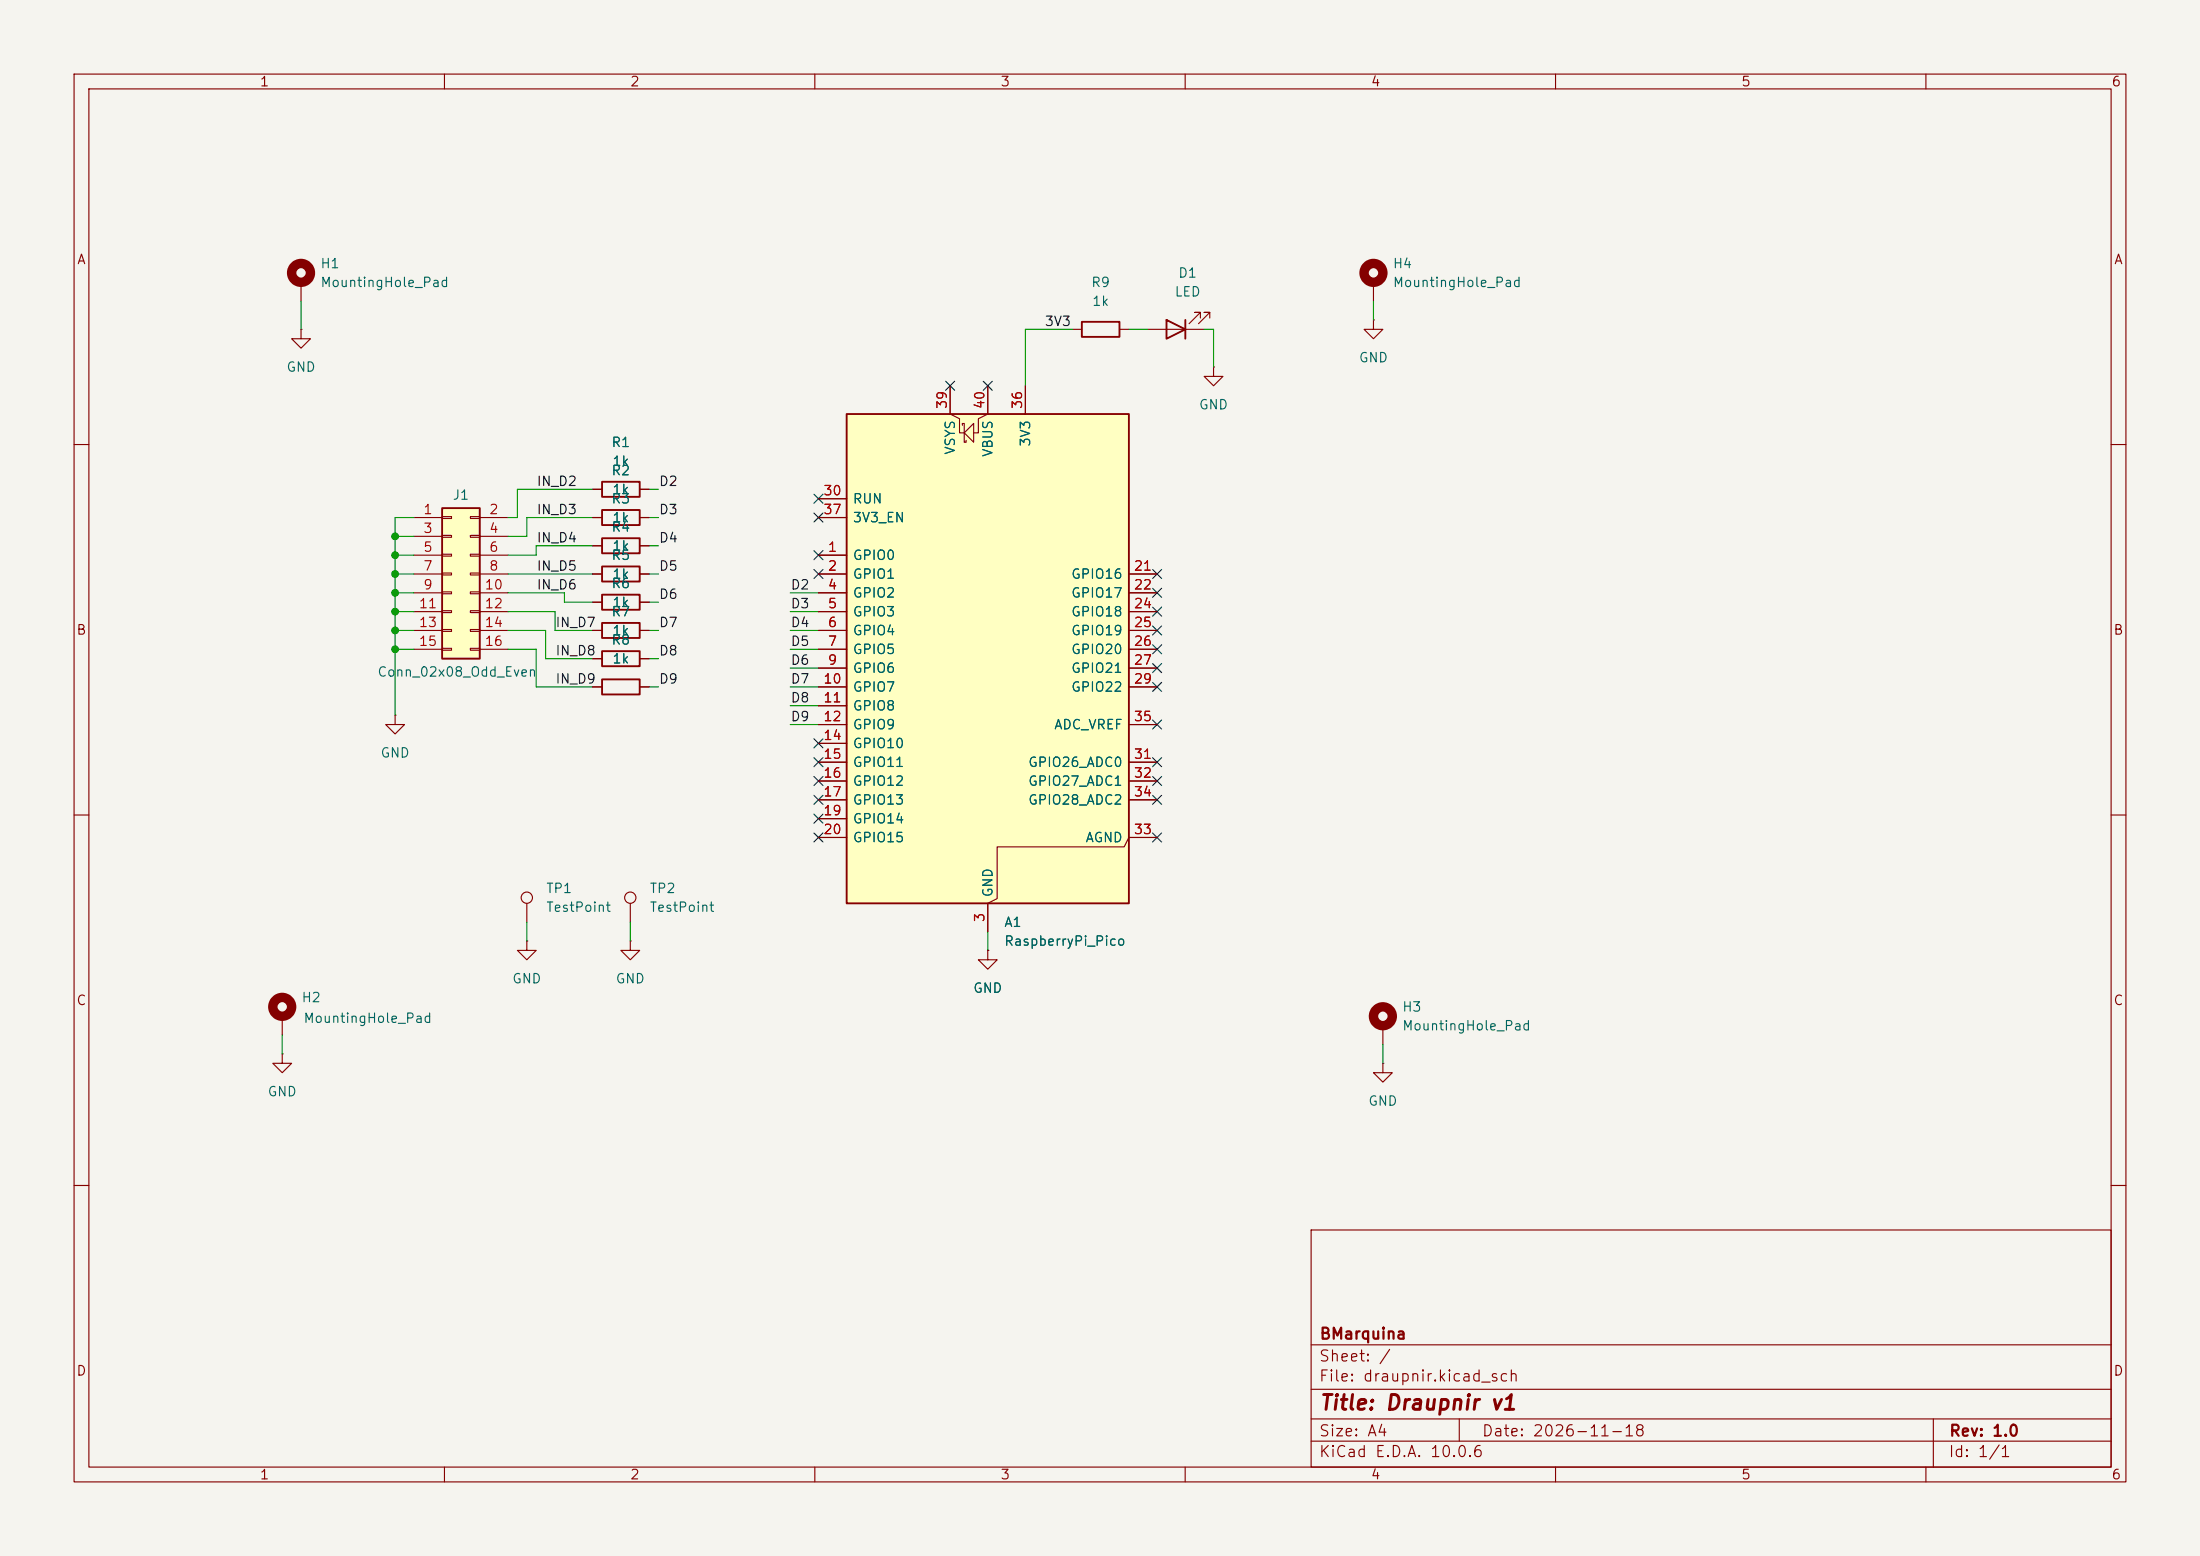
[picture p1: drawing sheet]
<svg xmlns="http://www.w3.org/2000/svg" width="297mm" height="210mm" viewBox="0 0 297 210" stroke-linecap="round" stroke-linejoin="round" font-family="sans-serif">
<path d="M0 0h297v210h-297z" fill="#f5f4ef" stroke="#f5f4ef" stroke-width=".14"/>
<g fill="none" stroke="#840000" stroke-width=".15">
<path d="M10 10h277v190h-277zM12 12h273v186h-273zM60 10v2M110 10v2M160 10v2M210 10v2M260 10v2M10 60h2M285 60h2M10 110h2M285 110h2M10 160h2"/>
<path d="M177 166h108v32h-108zM285 160h2M60 198v2M110 198v2M160 198v2M177 194.5h108M177 191.5h108M177 187.5h108M177 181.5h108M197 191.5v3M210 198v2M260 198v2"/>
<path d="M261 191.5v6.5"/>
</g>
<path d="M59.7 68.6h5.1v20.3h-5.1z" fill="#ffffc2"/>
<path d="M146 43.4h5.1v2.1h-5.1zM157.5 43.2l2.5 1.3-2.5 1.2zM160 43.2v2.5M59.7 68.6h5.1v20.3h-5.1zM81.3 76.5h5.1v2h-5.1zM81.3 72.6h5.1v2.1h-5.1zM81.3 65h5.1v2.1h-5.1zM81.3 68.8h5.1v2.1h-5.1zM81.3 91.7h5.1v2h-5.1zM81.3 87.9h5.1v2h-5.1zM81.3 84.1h5.1v2h-5.1zM81.3 80.3h5.1v2h-5.1z" fill="none" stroke="#840000" stroke-width=".25"/>
<g fill="none" stroke="#840000" stroke-width=".15">
<path d="M40.6 38.1v2.5M40.6 44.5v1.2h1.3l-1.3 1.3-1.2-1.3h1.2M40.6 44.5h.1M144.8 44.5h1.2M151.1 44.5h1.3M154.9 44.5h7.7M162.1 42.9v-.7h-.8h.8l-1.6 1.5M163.3 42.9v-.7h-.7h.7l-1.5 1.5M55.9 69.9h3.8M55.9 72.4h3.8M55.9 74.9h3.8M55.9 77.5h3.8"/>
<path d="M59.7 69.7h1.3v.3h-1.3zM59.7 72.3h1.3v.2h-1.3zM59.7 74.8h1.3v.3h-1.3zM59.7 77.3h1.3v.3h-1.3zM59.7 79.9h1.3v.2h-1.3zM63.5 69.7h1.3v.3h-1.3zM63.5 72.3h1.3v.2h-1.3zM63.5 74.8h1.3v.3h-1.3zM63.5 77.3h1.3v.3h-1.3zM63.5 79.9h1.3v.2h-1.3zM64.8 69.9h3.8M64.8 72.4h3.8"/>
<path d="M64.8 74.9h3.8M64.8 77.5h3.8M80 69.9h1.3M80 77.5h1.3M80 73.7h1.3M80 66h1.3M86.4 69.9h1.2M86.4 77.5h1.2M86.4 73.7h1.2M86.4 66h1.2M53.3 96.5v1.3h1.3l-1.3 1.3-1.2-1.3h1.2M53.3 96.5h.1"/>
<path d="M55.9 80h3.8M55.9 82.6h3.8M55.9 85.1h3.8M55.9 87.6h3.8M59.7 82.4h1.3v.3h-1.3zM59.7 85h1.3v.2h-1.3zM59.7 87.5h1.3v.3h-1.3zM63.5 82.4h1.3v.3h-1.3zM63.5 85h1.3v.2h-1.3zM63.5 87.5h1.3v.3h-1.3zM64.8 80h3.8M64.8 82.6h3.8"/>
<path d="M64.8 85.1h3.8M64.8 87.6h3.8M80 85.1h1.3M80 92.7h1.3M80 88.9h1.3M80 81.3h1.3M86.4 85.1h1.2M86.4 92.7h1.2M86.4 88.9h1.2M86.4 81.3h1.2M38.1 137.2v2.5M71.1 127v1.3h1.3l-1.3 1.2-1.3-1.2h1.3"/>
<path d="M71.1 127h.1M71.1 121.9v2.6M85.1 127v1.3h1.3l-1.3 1.2-1.3-1.2h1.3M85.1 127h.1M85.1 121.9v2.6M133.3 128.3v1.2h1.3l-1.3 1.3-1.2-1.3h1.2M133.3 128.3h.1M186.7 138.4v2.6M38.1 142.2v1.3h1.3l-1.3 1.3-1.3-1.3h1.3M38.1 142.2h.1M186.7 143.5v1.3h1.3l-1.3 1.3-1.3-1.3h1.3M186.7 143.5h.1"/>
<circle cx="71.1" cy="121.2" r=".76"/>
<circle cx="85.1" cy="121.2" r=".76"/>
</g>
<g fill="none" stroke="#840000" stroke-width="1.3">
<circle cx="40.6" cy="36.8" r="1.27"/>
<circle cx="38.1" cy="135.9" r="1.27"/>
<circle cx="186.7" cy="137.2" r="1.27"/>
</g>
<path d="M114.3 55.9h38.1v66h-38.1z" fill="#ffffc2"/>
<path d="M114.3 55.9h38.1v66h-38.1z" fill="none" stroke="#840000" stroke-width=".25"/>
<g fill="none" stroke="#840000" stroke-width=".15">
<path d="M185.4 38.1v2.5M128.3 52.1v3.8l1.2 .6v1.9h.7M129.9 57.4v-.2h.3v2.5h.2v-.3M131.4 57.2v2.5l-1.2-1.3zM133.3 52.1v3.8l-1.2 .6v1.9h-.7M138.4 52.1v3.8M163.8 49.5v1.3h1.3l-1.3 1.3-1.2-1.3h1.2M163.8 49.5h.1M185.4 43.2v1.3h1.3l-1.3 1.2-1.3-1.2h1.3M185.4 43.2h.1M80 77.5h1.3M80 69.9h1.3"/>
<path d="M80 66h1.3M80 73.7h1.3M86.4 77.5h1.2M86.4 69.9h1.2M86.4 66h1.2M86.4 73.7h1.2M110.5 74.9h3.8M110.5 77.5h3.8M110.5 67.3h3.8M110.5 69.9h3.8M152.4 77.5h3.8M80 85.1h1.3"/>
<path d="M80 92.7h1.3M80 81.3h1.3M80 88.9h1.3M86.4 85.1h1.2M86.4 92.7h1.2M86.4 81.3h1.2M86.4 88.9h1.2M110.5 80h3.8M110.5 82.6h3.8M110.5 85.1h3.8M110.5 87.6h3.8M110.5 90.2h3.8"/>
<path d="M110.5 92.7h3.8M110.5 95.3h3.8M110.5 97.8h3.8M152.4 80h3.8M152.4 82.6h3.8M152.4 85.1h3.8M152.4 87.6h3.8M152.4 90.2h3.8M152.4 92.7h3.8M152.4 97.8h3.8M110.5 100.3h3.8M110.5 102.9h3.8"/>
<path d="M110.5 105.4h3.8M110.5 108h3.8M110.5 110.5h3.8M110.5 113h3.8M152.4 102.9h3.8M152.4 105.4h3.8M152.4 108h3.8M156.2 113h-3.8l-.6 1.3h-17.2v7l-1.3 .6v3.8M133.3 128.3h.1"/>
</g>
<circle cx="185.4" cy="36.8" r="1.27" fill="none" stroke="#840000" stroke-width="1.3"/>
<g fill="none" stroke="#009600" stroke-width=".15">
<path d="M40.6 40.6v3.9M144.8 44.5h-6.4v7.6M152.4 44.5h2.5M162.6 44.5h1.2v5M185.4 40.6v2.6M53.3 77.5h2.6M53.3 74.9h2.6M53.3 72.4h2.6M55.9 69.9h-2.6v26.6M68.6 77.5h11.4M80 73.7h-7.6v1.2h-3.8M80 69.9h-8.9v2.5h-2.5"/>
<path d="M80 66h-10.2v3.9h-1.2M87.6 77.5h1.3M87.6 69.9h1.3M87.6 73.7h1.3M87.6 66h1.3M53.3 80h2.6M53.3 82.6h2.6M53.3 87.6h2.6M53.3 85.1h2.6M68.6 80h7.6v1.3h3.8M68.6 82.6h6.3v2.5h5.1M68.6 87.6h3.8v5.1h7.6"/>
<path d="M68.6 85.1h5.1v3.8h6.3M87.6 85.1h1.3M87.6 92.7h1.3M87.6 88.9h1.3M87.6 81.3h1.3M106.7 80h3.8M106.7 82.6h3.8M106.7 87.6h3.8M106.7 85.1h3.8M106.7 92.7h3.8M106.7 90.2h3.8M106.7 95.3h3.8"/>
<path d="M106.7 97.8h3.8M38.1 139.7v2.5M71.1 124.5v2.5M85.1 124.5v2.5M133.3 125.7v2.6M186.7 141v2.5"/>
</g>
<g fill="none" stroke="#000084" stroke-width=".15">
<path d="M127.7 51.5l1.2 1.2M128.9 51.5l-1.2 1.2M132.7 51.5l1.3 1.2M134 51.5l-1.3 1.2M109.9 74.3l1.2 1.2M109.9 66.7l1.2 1.2M109.9 69.2l1.2 1.3M109.9 76.9l1.2 1.2M111.1 74.3l-1.2 1.2M111.1 66.7l-1.2 1.2M111.1 69.2l-1.2 1.3M111.1 76.9l-1.2 1.2"/>
<path d="M155.6 76.9l1.2 1.2M155.6 79.4l1.2 1.2M156.8 76.9l-1.2 1.2M156.8 79.4l-1.2 1.2M109.9 99.7l1.2 1.2M111.1 99.7l-1.2 1.2M155.6 87l1.2 1.2M155.6 81.9l1.2 1.3M155.6 84.5l1.2 1.2M155.6 92.1l1.2 1.2M155.6 89.6l1.2 1.2M155.6 97.2l1.2 1.2"/>
<path d="M156.8 87l-1.2 1.2M156.8 81.9l-1.2 1.3M156.8 84.5l-1.2 1.2M156.8 92.1l-1.2 1.2M156.8 89.6l-1.2 1.2M156.8 97.2l-1.2 1.2M109.9 112.4l1.2 1.2M109.9 102.3l1.2 1.2M109.9 104.8l1.2 1.2M109.9 109.9l1.2 1.2M109.9 107.3l1.2 1.3M111.1 112.4l-1.2 1.2"/>
<path d="M111.1 102.3l-1.2 1.2M111.1 104.8l-1.2 1.2M111.1 109.9l-1.2 1.2M111.1 107.3l-1.2 1.3M155.6 104.8l1.2 1.2M155.6 112.4l1.2 1.2M155.6 107.3l1.2 1.3M155.6 102.3l1.2 1.2M156.8 104.8l-1.2 1.2M156.8 112.4l-1.2 1.2M156.8 107.3l-1.2 1.3M156.8 102.3l-1.2 1.2"/>
</g>
<g fill="#009600" stroke="#009600" stroke-width=".14">
<circle cx="53.3" cy="77.5" r=".46"/>
<circle cx="53.3" cy="74.9" r=".46"/>
<circle cx="53.3" cy="85.1" r=".46"/>
<circle cx="53.3" cy="87.6" r=".46"/>
<circle cx="53.3" cy="80" r=".46"/>
<circle cx="53.3" cy="82.6" r=".46"/>
<circle cx="53.3" cy="72.4" r=".46"/>
</g>
<text font-size="2" fill="#840000" x="178" y="190.8">Title: Draupnir v1</text>
<g font-size="1.5" fill="#840000">
<text x="178" y="184.1">Sheet: /</text>
<text x="178" y="181.1">BMarquina</text>
<text x="178" y="186.8">File: draupnir.kicad_sch</text>
<text x="178" y="197">KiCad E.D.A. 10.0.6</text>
<text x="178" y="194.2">Size: A4</text>
<text x="200" y="194.2">Date: 2026-11-18</text>
<text x="263" y="197">Id: 1/1</text>
<text x="263" y="194.2">Rev: 1.0</text>
</g>
<g font-size="1.3" fill="#840000">
<text x="35" y="12">1</text>
<text x="85" y="12">2</text>
<text x="135" y="12">3</text>
<text x="185" y="12">4</text>
<text x="235" y="12">5</text>
<text x="285" y="12">6</text>
<text x="10.3" y="36">A</text>
<text x="285.3" y="36">A</text>
<text x="10.2" y="86">B</text>
<text x="285.2" y="86">B</text>
<text x="10.2" y="136">C</text>
<text x="285.2" y="136">C</text>
<text x="10.2" y="186">D</text>
<text x="285.2" y="186">D</text>
<text x="35" y="200">1</text>
<text x="85" y="200">2</text>
<text x="135" y="200">3</text>
<text x="185" y="200">4</text>
<text x="235" y="200">5</text>
<text x="285" y="200">6</text>
</g>
<g font-size="1.3" fill="#006464">
<text x="43.2" y="36.5">H1</text>
<text x="43.2" y="39.1">MountingHole_Pad</text>
<text x="147.2" y="39.1">R9</text>
<text x="147.3" y="41.6">1k</text>
<text x="158.5" y="40.3">LED</text>
<text x="159" y="37.8">D1</text>
<text x="187.9" y="36.5">H4</text>
<text x="187.9" y="39.1">MountingHole_Pad</text>
<text x="38.6" y="50.5">GND</text>
<text x="183.4" y="49.2">GND</text>
<text x="161.8" y="55.6">GND</text>
<text x="82.5" y="60.7">R1</text>
<text x="82.5" y="64.5">R2</text>
<text x="82.6" y="63.2">1k</text>
<text x="129.2" y="61.5" transform="rotate(-90 129.2 61.5)">VSYS</text>
<text x="134.3" y="61.8" transform="rotate(-90 134.3 61.8)">VBUS</text>
<text x="139.4" y="60.4" transform="rotate(-90 139.4 60.4)">3V3</text>
<text x="61" y="67.8">J1</text>
<text x="82.5" y="68.3">R3</text>
<text x="82.6" y="70.8">1k</text>
<text x="82.6" y="67">1k</text>
<text x="115" y="68.3">RUN</text>
<text x="115" y="70.8">3V3_EN</text>
<text x="82.5" y="75.9">R5</text>
<text x="82.5" y="72.1">R4</text>
<text x="82.6" y="74.6">1k</text>
<text x="115" y="75.9">GPIO0</text>
<text x="82.5" y="83.5">R7</text>
<text x="82.5" y="79.7">R6</text>
<text x="82.6" y="82.2">1k</text>
<text x="82.6" y="78.4">1k</text>
<text x="115" y="78.4">GPIO1</text>
<text x="115" y="81">GPIO2</text>
<text x="115" y="83.5">GPIO3</text>
<text x="144.5" y="78.4">GPIO16</text>
<text x="144.5" y="81">GPIO17</text>
<text x="144.5" y="83.5">GPIO18</text>
<text x="82.5" y="87.3">R8</text>
<text x="82.6" y="89.9">1k</text>
<text x="82.6" y="86.1">1k</text>
<text x="115" y="86.1">GPIO4</text>
<text x="115" y="88.6">GPIO5</text>
<text x="144.5" y="86.1">GPIO19</text>
<text x="144.5" y="88.6">GPIO20</text>
<text x="50.9" y="91.6">Conn_02x08_Odd_Even</text>
<text x="115" y="91.1">GPIO6</text>
<text x="115" y="93.7">GPIO7</text>
<text x="144.5" y="91.1">GPIO21</text>
<text x="144.5" y="93.7">GPIO22</text>
<text x="115" y="96.2">GPIO8</text>
<text x="115" y="98.8">GPIO9</text>
<text x="115" y="101.3">GPIO10</text>
<text x="142.2" y="98.8">ADC_VREF</text>
<text x="51.3" y="102.6">GND</text>
<text x="115" y="103.8">GPIO11</text>
<text x="115" y="106.4">GPIO12</text>
<text x="138.7" y="103.8">GPIO26_ADC0</text>
<text x="138.7" y="106.4">GPIO27_ADC1</text>
<text x="115" y="108.9">GPIO13</text>
<text x="115" y="111.5">GPIO14</text>
<text x="115" y="114">GPIO15</text>
<text x="138.7" y="108.9">GPIO28_ADC2</text>
<text x="146.5" y="114">AGND</text>
<text x="73.6" y="120.9">TP1</text>
<text x="73.6" y="123.4">TestPoint</text>
<text x="87.6" y="120.9">TP2</text>
<text x="87.6" y="123.4">TestPoint</text>
<text x="134.3" y="121.2" transform="rotate(-90 134.3 121.2)">GND</text>
<text x="135.5" y="125.4">A1</text>
<text x="135.5" y="128">RaspberryPi_Pico</text>
<text x="40.6" y="135.6">H2</text>
<text x="69.1" y="133">GND</text>
<text x="83" y="133">GND</text>
<text x="131.3" y="134.3">GND</text>
<text x="189.2" y="136.9">H3</text>
<text x="40.9" y="138.4">MountingHole_Pad</text>
<text x="189.2" y="139.4">MountingHole_Pad</text>
<text x="36" y="148.3">GND</text>
<text x="184.6" y="149.6">GND</text>
</g>
<g font-size="1.3" fill="#0f0f0f">
<text x="140.9" y="44.3">3V3</text>
<text x="72.4" y="65.9">IN_D2</text>
<text x="88.9" y="65.9">D2</text>
<text x="72.4" y="69.7">IN_D3</text>
<text x="88.9" y="69.7">D3</text>
<text x="72.4" y="77.3">IN_D5</text>
<text x="72.4" y="73.5">IN_D4</text>
<text x="88.9" y="73.5">D4</text>
<text x="88.9" y="77.3">D5</text>
<text x="72.4" y="79.9">IN_D6</text>
<text x="88.9" y="81.2">D6</text>
<text x="106.7" y="79.9">D2</text>
<text x="106.7" y="82.4">D3</text>
<text x="74.9" y="88.8">IN_D8</text>
<text x="74.9" y="85">IN_D7</text>
<text x="88.9" y="85">D7</text>
<text x="88.9" y="88.8">D8</text>
<text x="106.7" y="85">D4</text>
<text x="106.7" y="87.5">D5</text>
<text x="74.9" y="92.6">IN_D9</text>
<text x="88.9" y="92.6">D9</text>
<text x="106.7" y="95.1">D8</text>
<text x="106.7" y="92.6">D7</text>
<text x="106.7" y="90">D6</text>
<text x="106.7" y="97.7">D9</text>
</g>
<g font-size="1.3" fill="#a90000">
<text x="128.1" y="55.3" transform="rotate(-90 128.1 55.3)">39</text>
<text x="133.2" y="55.3" transform="rotate(-90 133.2 55.3)">40</text>
<text x="138.3" y="55.3" transform="rotate(-90 138.3 55.3)">36</text>
<text x="57.1" y="69.7">1</text>
<text x="65.9" y="69.7">2</text>
<text x="111.1" y="67.2">30</text>
<text x="111.1" y="69.7">37</text>
<text x="57.1" y="72.3">3</text>
<text x="57.1" y="74.8">5</text>
<text x="57.1" y="77.3">7</text>
<text x="65.9" y="72.3">4</text>
<text x="65.9" y="74.8">6</text>
<text x="65.9" y="77.3">8</text>
<text x="111.7" y="74.8">1</text>
<text x="111.7" y="77.3">2</text>
<text x="153" y="77.3">21</text>
<text x="56.4" y="82.4">11</text>
<text x="57.1" y="79.9">9</text>
<text x="65.3" y="79.9">10</text>
<text x="65.3" y="82.4">12</text>
<text x="111.7" y="79.9">4</text>
<text x="111.7" y="82.4">5</text>
<text x="153" y="79.9">22</text>
<text x="153" y="82.4">24</text>
<text x="56.4" y="85">13</text>
<text x="56.4" y="87.5">15</text>
<text x="65.3" y="85">14</text>
<text x="65.3" y="87.5">16</text>
<text x="111.7" y="85">6</text>
<text x="111.7" y="87.5">7</text>
<text x="153" y="85">25</text>
<text x="153" y="87.5">26</text>
<text x="111.1" y="92.6">10</text>
<text x="111.1" y="95.1">11</text>
<text x="111.7" y="90">9</text>
<text x="153" y="90">27</text>
<text x="153" y="92.6">29</text>
<text x="111.1" y="97.7">12</text>
<text x="111.1" y="100.2">14</text>
<text x="153" y="97.7">35</text>
<text x="111.1" y="102.7">15</text>
<text x="111.1" y="105.3">16</text>
<text x="111.1" y="107.8">17</text>
<text x="153" y="102.7">31</text>
<text x="153" y="105.3">32</text>
<text x="153" y="107.8">34</text>
<text x="111.1" y="110.4">19</text>
<text x="111.1" y="112.9">20</text>
<text x="153" y="112.9">33</text>
<text x="133.2" y="124.6" transform="rotate(-90 133.2 124.6)">3</text>
</g>
</svg>
